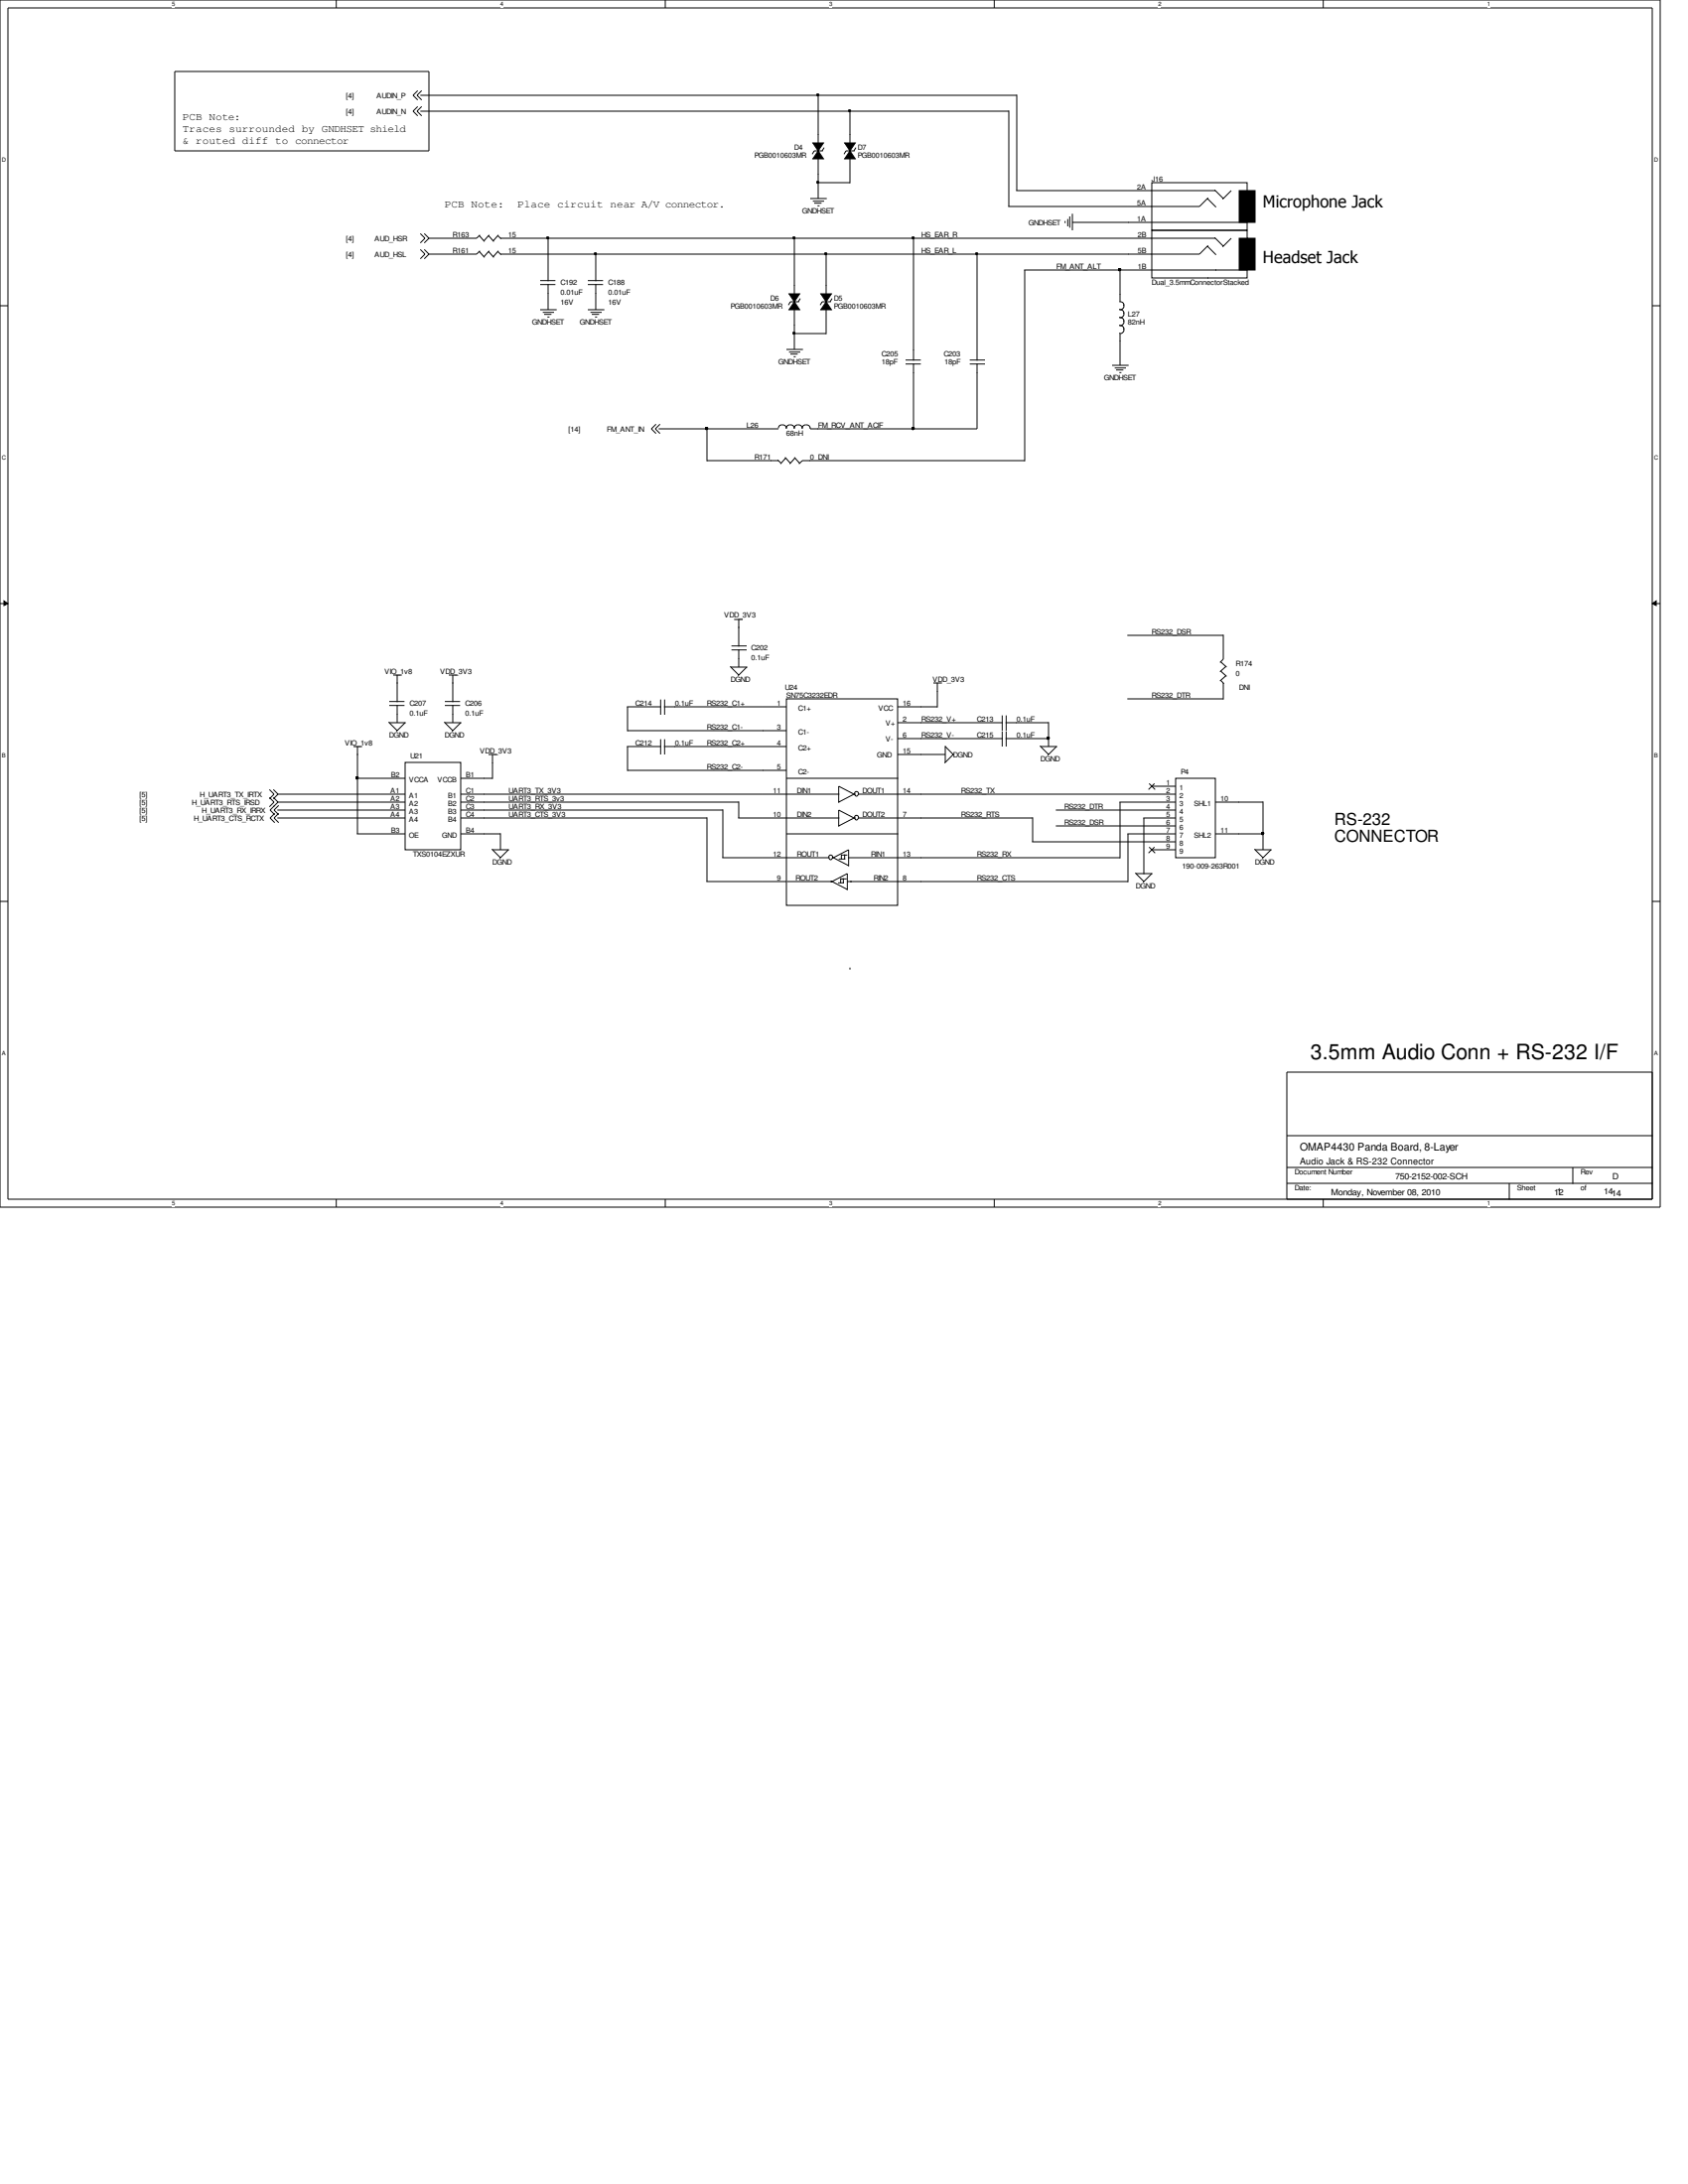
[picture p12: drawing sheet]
<svg xmlns="http://www.w3.org/2000/svg" width="216mm" height="279mm" viewBox="0 0 216 279" stroke-linecap="round" stroke-linejoin="round" font-family="sans-serif">
<path d="M0 0h212.3v154.4h-212.3zM1 1h210.3v152.4h-210.3z" fill="none" stroke="#000" stroke-width=".13"/>
<g fill="#fff">
<path d="M22 .1h.4v.8h-.4z"/>
<path d="M22 153.5h.4v.8h-.4z"/>
</g>
<path d="M43 0v1M43 153.4v1" fill="none" stroke="#000" stroke-width=".13"/>
<g fill="#fff">
<path d="M64 .1h.3v.8h-.3z"/>
<path d="M64 153.5h.3v.8h-.3z"/>
</g>
<path d="M85.1 0v1M85.1 153.4v1" fill="none" stroke="#000" stroke-width=".13"/>
<g fill="#fff">
<path d="M106.1 .1h.3v.8h-.3z"/>
<path d="M106.1 153.5h.3v.8h-.3z"/>
</g>
<path d="M127.2 0v1M127.2 153.4v1" fill="none" stroke="#000" stroke-width=".13"/>
<g fill="#fff">
<path d="M148.2 .1h.3v.8h-.3z"/>
<path d="M148.2 153.5h.3v.8h-.3z"/>
</g>
<path d="M169.2 0v1M169.2 153.4v1" fill="none" stroke="#000" stroke-width=".13"/>
<g fill="#fff">
<path d="M190.2 .1h.4v.8h-.4z"/>
<path d="M190.2 153.5h.4v.8h-.4z"/>
<path d="M.3 20.1h.5v.8h-.5z"/>
<path d="M211.6 20.1h.5v.8h-.5z"/>
<path d="M.3 58.2h.5v.8h-.5z"/>
<path d="M211.6 58.2h.5v.8h-.5z"/>
</g>
<path d="M0 39.1h1M211.3 39.1h1" fill="none" stroke="#000" stroke-width=".13"/>
<g fill="#fff">
<path d="M.3 96.3h.4v.8h-.4z"/>
<path d="M211.6 96.3h.4v.8h-.4z"/>
</g>
<path d="M0 77.2h1M.5 76.9l.5 .3-.5 .3zM211.3 77.2l.5-.3v.6zM211.3 77.2h1" fill="none" stroke="#000" stroke-width=".13"/>
<path d="M.5 76.9l.5 .3-.5 .3zM211.3 77.2l.5-.3v.6z" fill="#000"/>
<g fill="#fff">
<path d="M.3 134.4h.4v.8h-.4z"/>
<path d="M211.6 134.4h.4v.8h-.4z"/>
</g>
<g fill="none" stroke="#000" stroke-width=".13">
<path d="M22.4 9.1h32.5v10.2h-32.5zM53.4 11.6l-.6 .6 .6 .6M53.4 13.6l-.6 .6 .6 .6M53.8 14.2h75.2M53.8 12.2h76.2M53.9 11.6l-.6 .6 .6 .6M53.9 13.6l-.6 .6 .6 .6M104 18.3h1.3l-.7 1zM104.5 12h.2v.2h-.2zM104.6 19.3l.7 1h-1.3zM104.6 12.1v6.2M105.2 19.3h-1.1l-.2 .4"/>
<path d="M105.4 18.9l-.2 .4M108 18.3h1.4l-.7 1zM108.6 14.1h.1v.2h-.1zM108.7 19.3l.7 1h-1.4zM108.7 14.1v4.2M109.3 19.3h-1.1l-.3 .4M109.5 18.9l-.3 .4M129 14.1v12.3M130 12.1v12.3M53.8 31.9l.6 .6-.6 .6M53.8 29.9l.6 .6-.6 .6M54.3 31.9l.6 .6-.6 .6"/>
<path d="M54.3 29.9l.6 .6-.6 .6M61.3 30.1l.7 .8M61.3 32.2l.7 .7M61.4 30.1l-.4 .4h-6.2M61.4 32.1l-.4 .4h-6.2M62.5 30.1l.7 .8M62.5 32.2l.7 .7M62.6 30.1l-.7 .7M62.6 32.1l-.7 .8M63.7 30.1l.4 .5M63.7 32.2l.4 .4M63.8 30.1l-.7 .7"/>
<path d="M63.8 32.1l-.7 .8M64 30.5h91.4M69.1 39.6h2.1M69.1 35.9h1.9M69.1 36.4h1.9M69.4 40h1.5M69.9 30.3h.2v.2h-.2zM70.1 30.4v5.6M70.1 36.3v3.3M75.2 39.6h2.1M75.2 35.9h1.9M75.2 36.4h1.9"/>
<path d="M75.5 40h1.5M76 32.4h.2v.1h-.2zM76.2 32.4v3.6M76.2 36.3v3.3M100.9 37.6h1.4l-.7 1zM101.4 30.3h.2v.2h-.2zM101.6 38.6l.7 1h-1.4zM101.6 30.4v7.2M101.6 39.5v5.2M102.2 38.6h-1.1l-.3 .4M102.4 38.2l-.3 .4M103.6 25.4h2.1"/>
<path d="M104 25.7h1.4M104.1 26h1M104.5 23.2h.2v.2h-.2zM104.6 26.3h.2M104.6 23.4h4.1M104.6 20.2v5.2M105 37.6h1.3l-.6 1zM105.5 32.4h.2v.1h-.2zM105.7 38.6l.6 1h-1.3zM105.7 32.4v5.2M105.7 39.5v3.3M106.3 38.6h-1.1l-.3 .4"/>
<path d="M106.4 38.2l-.2 .4M108.7 20.2v3.3M116.7 30.3h.2v.2h-.2zM116.8 30.5v15.6M124.8 32.4h.2v.1h-.2zM125 32.4v13.7M130 24.4h25.4M131 34.5h28.6M131.1 34.5v24.5M136.2 28.3v.2M136.6 28v1M136.8 27.7v1.4"/>
<path d="M137.2 27.3v2.2M137.2 28.4h22.4M143.1 34.4h.2v.2h-.2zM143.2 38.6a.41 .41 0 0 1 .5 .5 .4 .4 0 0 1-.5 .5v-.1M143.2 39.6a.41 .41 0 0 1 .5 .5 .4 .4 0 0 1-.5 .5M143.3 34.5v4.1M147.3 23.4h12.2v6.1h-12.2zM147.3 29.5h12.2v6.1h-12.2zM154.4 35.6h.1M154.4 25.4l1.1 1.1M154.4 31.5l1.1 1.1M154.5 25.3l-1.1 1.1h-24.5"/>
<path d="M154.5 31.4l-1.1 1.1h-89.4M155.4 24.3l1.1 1.1M155.4 30.4l1.1 1.1M155.4 34.5h.1M157.5 24.4l-1.1 1.1M157.5 30.5l-1.1 1.1M158.5 24.4h2v4h-2zM158.5 30.5h2v4h-2zM159.5 30.5h.1M69.6 40.2h.9M70 40.6h.3M75.7 40.2h.9"/>
<path d="M76.1 40.6h.3M83.9 54.3l-.6 .6 .6 .6M84.2 54.9h15.4M84.4 54.3l-.6 .6 .6 .6M90.3 54.7h.2v.2h-.2zM90.4 58.9h9.2M90.4 54.9v4.1M99.5 58.8l.4 .5M99.6 54.8a.52 .52 0 0 1 .5-.4 .52 .52 0 0 1 .5 .4h-.1M100.4 58.5l.7 .8M100.5 58.6l-.7 .8M100.6 54.8a.52 .52 0 0 1 .5-.4 .52 .52 0 0 1 .5 .4h-.1"/>
<path d="M100.6 44.7h2.1M100.9 45h1.5M101.1 45.3h.9M101.4 42.5h.2v.2h-.2zM101.5 45.6h.3M101.5 42.7h4.2M101.6 54.8a.52 .52 0 0 1 .5-.4 .52 .52 0 0 1 .5 .4h-.1M101.6 58.5l.7 .8M101.7 58.6l-.7 .8M102.6 54.8a.52 .52 0 0 1 .5-.4 .52 .52 0 0 1 .5 .4h-.1M115.8 46.1h2M115.8 46.6h2"/>
<path d="M116.7 54.7h.2v.2h-.2zM116.8 46.5v8.4M124 46.1h2M124 46.6h2M125 46.5v8.4h-21.4M131.1 58.9h-28.5l-.4 .5M142.2 46.7h2.2M142.6 47.1h1.4M142.7 47.3h1M143.2 40.6a.41 .41 0 0 1 .5 .5 .4 .4 0 0 1-.5 .5M143.2 41.7a.41 .41 0 0 1 .5 .4 .4 .4 0 0 1-.5 .5M143.2 47.7h.2"/>
<path d="M143.3 42.7v4M93.9 79.2h1.1M94.5 79.2v3.5M45.2 95.5h1.1M45.6 99.4h.2v.2h-.2zM45.6 99.6h6.2M45.7 95.5v11.2M49.7 92.4l1.1 1.1M49.8 92.5h2.1M49.8 89.7h1.9M49.8 90.3h1.9M50.3 86.4h1.1"/>
<path d="M50.8 86.4v3.4M50.8 90.2v2.3M51.8 97.5h7.1v11.2h-7.1zM51.8 92.5l-1.1 1.1M56.8 92.4l1.1 1.1M56.9 92.5h2.1M56.9 89.7h1.9M56.9 90.3h1.9M57.4 86.4h1.1M57.9 86.4v3.4M57.9 90.2v2.3M58.9 92.5l-1.1 1.1"/>
<path d="M58.9 99.6h4.1M62.5 96.5h1.1M63 96.5v3.2M80.2 95.5h4.4M80.2 90.4h4.4M80.3 93.5h20.3M80.3 98.6h20.3M80.3 90.4v3.2M80.3 95.5v3.1M84.5 89.5v1.9M84.5 94.6v1.9M84.9 95.5h15.7"/>
<path d="M84.9 90.4h15.7M85 89.5v1.9M85 94.6v1.9M93.4 85.3l1.1 1.1M93.5 85.3h2.1M93.6 82.6h1.9M93.6 83.1h1.9M94.5 83.1v2.2M95.5 85.3l-1.1 1.1M100.6 89.4h14.2v26.4h-14.2zM100.6 99.6h14.3M114.8 96.5h6.1"/>
<path d="M114.8 92.5h13.5M114.8 90.4h5.1M114.8 94.5h13.5M119.4 87.4h1.1M119.9 87.4v3.1M120.9 95.4v2.1M120.9 95.5l1.1 1.1M121.9 96.5l-1.1 1.1M128.2 91.5v2M128.2 93.6v1.9M128.6 92.5h5.5M128.6 94.5h5.6"/>
<path d="M128.7 91.5v2M128.7 93.6v1.9M133 95.4l1.1 1.1M133.1 95.5h2.1M134 94.3h.1v.2h-.1zM134.1 92.4v3.1M135.1 95.5l-1.1 1.1M144.2 81.3h12.3M144.2 89.4h12.3M150.4 99.6h5v10.1h-5zM156.1 87l.4 .5M156.1 84.7l.8 .6"/>
<path d="M156.1 85.9l.8 .6M156.5 81.2v3.1l-.5 .5M156.5 87.4v2.1M156.8 86.4l-.8 .7M156.8 85.3l-.8 .6M0 115.3h1M34.5 101l.6 .6-.6 .6M34.5 102l.6 .6-.6 .6M35 102l.6 .6-1.1 1 .6 .6M35 101l.6 .6-.6 .6M35.1 104.1l-.6 .5 .6 .6M35.5 104.6h16.3"/>
<path d="M35.5 101.6h16.3M35.5 102.6h16.3M35.5 103.6h16.3M35.6 103l-.5 .6 .5 .6M35.6 104.1l-.5 .5 .5 .6M45.6 106.7h6.2M58.9 106.7h5.1M58.9 104.6h31.5M58.9 101.6h48.5M58.9 102.6h35.6M58.9 103.6h33.6M62.9 108.6l1.1 1.1"/>
<path d="M63 108.7h2.1M64 106.6v2.1M65 108.7l-1.1 1.1M90.3 112.8h10.3M90.4 104.6v8.2M92.4 109.7h13.7M92.5 103.5v6.2M94.4 104.6h13M94.5 102.5v2.1M100.6 106.7h14.3M100.7 112.8h5.7M106.3 112.9l2.1-1.1v2.1"/>
<path d="M106.3 112.7l2.1 1.1M106.4 109.8l2.1-1.1v2.1M106.4 109.6l2.1 1.1M107.2 112.9h.7M107.3 109.9h.8M107.5 112.4v.5M107.5 112.4h.8M107.6 109.3v.6M107.6 109.4h.8M107.9 112.4v.5M108 109.3v.6M108.4 112.8h35.9"/>
<path d="M108.5 109.7h34.8M109.4 101.7l-2.1-1.1v2.1M109.4 104.7l-2.1-1.1v2.1M109.4 104.6l-2.1 1.1M109.4 101.5l-2.1 1.1M109.8 104.6h22.3M109.8 101.6h40.6M132 107.7h18.4M132.1 104.6v3.1M135 103.6h15.4M135 105.7h15.4M143.2 102.6h7.2"/>
<path d="M143.3 102.6v7.2M144.2 106.7h6.2M144.3 106.7v6.2M145.2 111.7l1.1 1.1M145.3 111.8h2.1M146.2 104.6h4.2M146.3 104.6v7.2M147 100.2l.7 .8M147 108.4l.7 .7M147.3 108.7h3.1M147.3 111.8l-1.1 1.1M147.3 100.6h3.1"/>
<path d="M147.7 100.2l-.8 .8M147.7 108.4l-.8 .7M155.4 106.7h6.1M155.4 102.6h6.1M160.4 108.6l1.1 1.1M160.5 108.7h2.1M161.4 106.5h.2v.2h-.2zM161.5 102.5v6.2M162.6 108.7l-1.1 1.1M211.3 115.3h1M108.7 123.8v.2M164.6 137.2h46.7v16.2h-46.7z"/>
<path d="M164.6 145.3h46.8M164.6 149.4h46.8M164.6 151.4h46.8M193 151.4v2.1M201.2 149.4v2.1"/>
<circle cx="106.2" cy="109.7" r=".28"/>
<circle cx="109.5" cy="101.5" r=".28"/>
<circle cx="109.5" cy="104.6" r=".28"/>
</g>
<g fill="#000">
<path d="M104.6 19.3l.7 1h-1.3z" fill-rule="evenodd"/>
<path d="M104 18.3h1.3l-.7 1z" fill-rule="evenodd"/>
<path d="M104.5 12h.2v.2h-.2z" fill-rule="evenodd"/>
<path d="M108.7 19.3l.7 1h-1.4z" fill-rule="evenodd"/>
<path d="M108 18.3h1.4l-.7 1z" fill-rule="evenodd"/>
<path d="M108.6 14.1h.1v.2h-.1z" fill-rule="evenodd"/>
<path d="M69.9 30.3h.2v.2h-.2z" fill-rule="evenodd"/>
<path d="M76 32.4h.2v.1h-.2z" fill-rule="evenodd"/>
<path d="M101.6 38.6l.7 1h-1.4z" fill-rule="evenodd"/>
<path d="M100.9 37.6h1.4l-.7 1z" fill-rule="evenodd"/>
<path d="M101.4 30.3h.2v.2h-.2z" fill-rule="evenodd"/>
<path d="M104.5 23.2h.2v.2h-.2z" fill-rule="evenodd"/>
<path d="M105.7 38.6l.6 1h-1.3z" fill-rule="evenodd"/>
<path d="M105 37.6h1.3l-.6 1z" fill-rule="evenodd"/>
<path d="M105.5 32.4h.2v.1h-.2z" fill-rule="evenodd"/>
<path d="M116.7 30.3h.2v.2h-.2z" fill-rule="evenodd"/>
<path d="M124.8 32.4h.2v.1h-.2z" fill-rule="evenodd"/>
<path d="M143.1 34.4h.2v.2h-.2z" fill-rule="evenodd"/>
<path d="M143.1 34.4h.2v.2h-.2z" fill-rule="evenodd"/>
<path d="M143.1 34.4h.2v.2h-.2z" fill-rule="evenodd"/>
<path d="M158.5 24.4h2v4h-2z" fill-rule="evenodd"/>
<path d="M158.5 30.5h2v4h-2z" fill-rule="evenodd"/>
<path d="M90.3 54.7h.2v.2h-.2z" fill-rule="evenodd"/>
<path d="M90.3 54.7h.2v.2h-.2z" fill-rule="evenodd"/>
<path d="M90.3 54.7h.2v.2h-.2z" fill-rule="evenodd"/>
<path d="M101.4 42.5h.2v.2h-.2z" fill-rule="evenodd"/>
<path d="M116.7 54.7h.2v.2h-.2z" fill-rule="evenodd"/>
<path d="M116.7 54.7h.2v.2h-.2z" fill-rule="evenodd"/>
<path d="M116.7 54.7h.2v.2h-.2z" fill-rule="evenodd"/>
<path d="M45.6 99.4h.2v.2h-.2z" fill-rule="evenodd"/>
<path d="M45.6 99.4h.2v.2h-.2z" fill-rule="evenodd"/>
<path d="M45.6 99.4h.2v.2h-.2z" fill-rule="evenodd"/>
<path d="M134 94.3h.1v.2h-.1z" fill-rule="evenodd"/>
<path d="M134 94.3h.1v.2h-.1z" fill-rule="evenodd"/>
<path d="M134 94.3h.1v.2h-.1z" fill-rule="evenodd"/>
<path d="M161.4 106.5h.2v.2h-.2z" fill-rule="evenodd"/>
<path d="M161.4 106.5h.2v.2h-.2z" fill-rule="evenodd"/>
<path d="M161.4 106.5h.2v.2h-.2z" fill-rule="evenodd"/>
</g>
<text font-size="2.7" x="167.6" y="135.6">3.5mm Audio Conn + RS-232 I/F</text>
<g font-size="2.1">
<text x="161.5" y="26.5">Microphone Jack</text>
<text x="161.5" y="33.6">Headset Jack</text>
<text x="170.7" y="105.6">RS-232</text>
<text x="170.7" y="107.7">CONNECTOR</text>
</g>
<g font-size="1.4">
<text x="23.4" y="15.4">PCB Note:</text>
<text x="23.4" y="16.9">Traces surrounded by GNDHSET shield</text>
<text x="23.4" y="18.5">&amp; routed diff to connector</text>
<text x="56.9" y="26.6">PCB Note:</text>
<text x="66.2" y="26.6">Place circuit near A/V connector.</text>
<text x="166.3" y="147.2">OMAP4430 Panda Board, 8-Layer</text>
</g>
<text font-size="1.2" x="166.3" y="149">Audio Jack &amp; RS-232 Connector</text>
<g font-size="1.1">
<text x="170.3" y="152.9">Monday, November 08, 2010</text>
<text x="178.5" y="150.9">750-2152-002-SCH</text>
<text x="198.8" y="152.9">12</text>
<text x="199.1" y="152.8">1</text>
<text x="205.1" y="152.8">1414</text>
<text x="206.2" y="150.9">D</text>
</g>
<g font-size=".9">
<text x="44.3" y="12.5">[4]</text>
<text x="44.3" y="14.6">[4]</text>
<text x="48.2" y="12.6">AUDIN_P</text>
<text x="48.2" y="14.6">AUDIN_N</text>
<text x="96.5" y="20.2">PGB0010603MR</text>
<text x="101.6" y="19.2">D4</text>
<text x="109.7" y="19.2">D7</text>
<text x="109.7" y="20.2">PGB0010603MR</text>
<text x="147.3" y="23.3">J16</text>
<text x="102.6" y="27.3">GNDHSET</text>
<text x="131.6" y="28.8">GNDHSET</text>
<text x="145.5" y="28.4">1A</text>
<text x="145.5" y="24.3">2A</text>
<text x="145.5" y="26.3">5A</text>
<text x="44.3" y="32.9">[4]</text>
<text x="44.3" y="30.8">[4]</text>
<text x="47.9" y="32.9">AUD_HSL</text>
<text x="47.9" y="30.9">AUD_HSR</text>
<text x="57.9" y="30.4">R163</text>
<text x="57.9" y="32.4">R161</text>
<text x="65" y="30.4">15</text>
<text x="65" y="32.4">15</text>
<text x="117.9" y="32.4">HS_EAR_L</text>
<text x="117.9" y="30.4">HS_EAR_R</text>
<text x="135.1" y="34.5">FM_ANT_ALT</text>
<text x="145.5" y="34.5">1B</text>
<text x="145.5" y="30.4">2B</text>
<text x="145.5" y="32.4">5B</text>
<text x="68.1" y="41.6">GNDHSET</text>
<text x="71.7" y="36.5">C192</text>
<text x="71.7" y="38.9">16V</text>
<text x="71.7" y="37.7">0.01uF</text>
<text x="74.2" y="41.6">GNDHSET</text>
<text x="77.8" y="36.5">C188</text>
<text x="77.8" y="38.9">16V</text>
<text x="77.8" y="37.7">0.01uF</text>
<text x="93.5" y="39.5">PGB0010603MR</text>
<text x="98.6" y="38.5">D6</text>
<text x="106.7" y="38.5">D5</text>
<text x="106.7" y="39.5">PGB0010603MR</text>
<text x="144.3" y="40.6">L27</text>
<text x="144.3" y="41.6">82nH</text>
<text x="147.3" y="36.5">Dual_3.5mmConnectorStacked</text>
<text x="99.6" y="46.7">GNDHSET</text>
<text x="112.8" y="45.6">C205</text>
<text x="112.8" y="46.7">18pF</text>
<text x="120.7" y="45.6">C203</text>
<text x="120.8" y="46.7">18pF</text>
<text x="141.2" y="48.7">GNDHSET</text>
<text x="72.7" y="55.2">[14]</text>
<text x="77.6" y="55.3">FM_ANT_IN</text>
<text x="95.5" y="54.8">L26</text>
<text x="96.5" y="58.8">R171</text>
<text x="100.6" y="55.8">68nH</text>
<text x="103.6" y="58.8">0 DNI</text>
<text x="104.6" y="54.8">FM_RCV_ANT_ACIF</text>
<text x="92.6" y="79">VDD_3V3</text>
<text x="96.1" y="83.2">C202</text>
<text x="147.3" y="81.2">RS232_DSR</text>
<text x="49.2" y="86.3">VIO_1v8</text>
<text x="56.3" y="86.3">VDD_3V3</text>
<text x="93.5" y="87.3">DGND</text>
<text x="96.1" y="84.4">0.1uF</text>
<text x="100.4" y="88.3">U24</text>
<text x="100.6" y="89.3">SN75C3232EDR</text>
<text x="119.3" y="87.3">VDD_3V3</text>
<text x="147.3" y="89.3">RS232_DTR</text>
<text x="158.1" y="85.3">R174</text>
<text x="158.1" y="86.4">0</text>
<text x="158.5" y="88.3">DNI</text>
<text x="44.1" y="95.4">VIO_1v8</text>
<text x="49.8" y="94.4">DGND</text>
<text x="52.4" y="90.3">C207</text>
<text x="52.4" y="91.5">0.1uF</text>
<text x="56.9" y="94.4">DGND</text>
<text x="59.5" y="90.3">C206</text>
<text x="59.5" y="91.5">0.1uF</text>
<text x="81.3" y="90.3">C214</text>
<text x="81.3" y="95.4">C212</text>
<text x="86.4" y="90.3">0.1uF</text>
<text x="86.4" y="95.4">0.1uF</text>
<text x="90.4" y="90.3">RS232_C1+</text>
<text x="90.4" y="93.4">RS232_C1-</text>
<text x="90.4" y="95.4">RS232_C2+</text>
<text x="99.4" y="90.3">1</text>
<text x="99.4" y="93.4">3</text>
<text x="99.4" y="95.4">4</text>
<text x="102.1" y="90.9">C1+</text>
<text x="102.1" y="94">C1-</text>
<text x="112.4" y="90.9">VCC</text>
<text x="113.3" y="92.9">V+</text>
<text x="113.3" y="94.8">V-</text>
<text x="115.5" y="92.4">2</text>
<text x="115.5" y="94.4">6</text>
<text x="115.5" y="90.3">16</text>
<text x="117.9" y="92.4">RS232_V+</text>
<text x="117.9" y="94.4">RS232_V-</text>
<text x="125" y="94.4">C215</text>
<text x="125" y="92.4">C213</text>
<text x="130" y="94.4">0.1uF</text>
<text x="130" y="92.4">0.1uF</text>
<text x="17.9" y="101.9">[5]</text>
<text x="50" y="101.5">A1</text>
<text x="50" y="99.5">B2</text>
<text x="52.3" y="100.1">VCCA</text>
<text x="52.5" y="97">U21</text>
<text x="56" y="100.1">VCCB</text>
<text x="59.6" y="101.5">C1</text>
<text x="59.6" y="99.5">B1</text>
<text x="61.4" y="96.4">VDD_3V3</text>
<text x="65" y="101.5">UART3_TX_3V3</text>
<text x="90.4" y="98.5">RS232_C2-</text>
<text x="98.9" y="101.5">11</text>
<text x="99.4" y="98.5">5</text>
<text x="101.9" y="101.4">DIN1</text>
<text x="102.1" y="99.1">C2-</text>
<text x="102.1" y="96">C2+</text>
<text x="110.3" y="101.4">DOUT1</text>
<text x="112.2" y="96.9">GND</text>
<text x="115.5" y="101.5">14</text>
<text x="115.5" y="96.4">15</text>
<text x="121.9" y="96.9">DGND</text>
<text x="122.9" y="101.5">RS232_TX</text>
<text x="133.1" y="97.5">DGND</text>
<text x="149.2" y="100.5">1</text>
<text x="149.2" y="101.5">2</text>
<text x="150.9" y="101.1">1</text>
<text x="151" y="99.1">P4</text>
<text x="17.9" y="103">[5]</text>
<text x="17.9" y="105">[5]</text>
<text x="17.9" y="104">[5]</text>
<text x="24.6" y="103">H_UART3_RTS_IRSD</text>
<text x="24.8" y="105.1">H_UART3_CTS_RCTX</text>
<text x="25.6" y="102">H_UART3_TX_IRTX</text>
<text x="25.8" y="104.1">H_UART3_RX_IRRX</text>
<text x="50" y="102.5">A2</text>
<text x="50" y="103.5">A3</text>
<text x="50" y="104.6">A4</text>
<text x="50" y="106.6">B3</text>
<text x="52.3" y="102.1">A1</text>
<text x="52.3" y="103.1">A2</text>
<text x="52.3" y="104.1">A3</text>
<text x="52.3" y="105.2">A4</text>
<text x="52.3" y="107.2">OE</text>
<text x="56.6" y="107.2">GND</text>
<text x="57.3" y="102.1">B1</text>
<text x="57.3" y="103.1">B2</text>
<text x="57.3" y="104.1">B3</text>
<text x="57.3" y="105.2">B4</text>
<text x="59.6" y="106.6">B4</text>
<text x="59.6" y="102.5">C2</text>
<text x="59.6" y="103.5">C3</text>
<text x="59.6" y="104.6">C4</text>
<text x="65" y="104.6">UART3_CTS_3V3</text>
<text x="65" y="102.5">UART3_RTS_3v3</text>
<text x="65" y="103.5">UART3_RX_3V3</text>
<text x="98.9" y="104.6">10</text>
<text x="101.9" y="104.5">DIN2</text>
<text x="110.3" y="104.5">DOUT2</text>
<text x="115.5" y="104.6">7</text>
<text x="122.9" y="104.6">RS232_RTS</text>
<text x="136.1" y="105.6">RS232_DSR</text>
<text x="136.1" y="103.5">RS232_DTR</text>
<text x="149.2" y="102.5">3</text>
<text x="149.2" y="103.5">4</text>
<text x="149.2" y="104.6">5</text>
<text x="149.2" y="105.6">6</text>
<text x="149.2" y="106.6">7</text>
<text x="149.2" y="107.6">8</text>
<text x="150.9" y="102.1">2</text>
<text x="150.9" y="103.1">3</text>
<text x="150.9" y="104.1">4</text>
<text x="150.9" y="105.2">5</text>
<text x="150.9" y="106.2">6</text>
<text x="150.9" y="107.2">7</text>
<text x="152.7" y="103.1">SHL1</text>
<text x="152.7" y="107.2">SHL2</text>
<text x="156.1" y="102.5">10</text>
<text x="156.1" y="106.6">11</text>
<text x="52.8" y="109.6">TXS0104EZXUR</text>
<text x="63" y="110.7">DGND</text>
<text x="98.9" y="109.6">12</text>
<text x="99.4" y="112.7">9</text>
<text x="101.8" y="112.6">ROUT2</text>
<text x="101.9" y="109.6">ROUT1</text>
<text x="111.4" y="109.6">RIN1</text>
<text x="111.8" y="112.7">RIN2</text>
<text x="115.5" y="112.7">8</text>
<text x="115.5" y="109.6">13</text>
<text x="125" y="112.7">RS232_CTS</text>
<text x="125" y="109.6">RS232_RX</text>
<text x="145.3" y="113.7">DGND</text>
<text x="149.2" y="108.6">9</text>
<text x="150.9" y="108.2">8</text>
<text x="150.9" y="109.2">9</text>
<text x="151.2" y="111.1">190-009-263R001</text>
<text x="160.5" y="110.7">DGND</text>
<text x="165.6" y="152.3">Date:</text>
<text x="165.6" y="150.3">Document Number</text>
<text x="194.1" y="152.3">Sheet</text>
<text x="202.2" y="150.3">Rev</text>
<text x="202.2" y="152.3">of</text>
</g>
<g font-size=".8">
<text x="22" y=".8">5</text>
<text x="64" y=".8">4</text>
<text x="106.1" y=".8">3</text>
<text x="148.2" y=".8">2</text>
<text x="190.2" y=".8">1</text>
<text x=".3" y="20.7">D</text>
<text x="211.6" y="20.7">D</text>
<text x=".3" y="58.8">C</text>
<text x="211.6" y="58.8">C</text>
<text x=".3" y="96.9">B</text>
<text x="211.6" y="96.9">B</text>
<text x=".3" y="135">A</text>
<text x="211.6" y="135">A</text>
<text x="22" y="154.2">5</text>
<text x="64" y="154.2">4</text>
<text x="106.1" y="154.2">3</text>
<text x="148.2" y="154.2">2</text>
<text x="190.2" y="154.2">1</text>
</g>
</svg>
